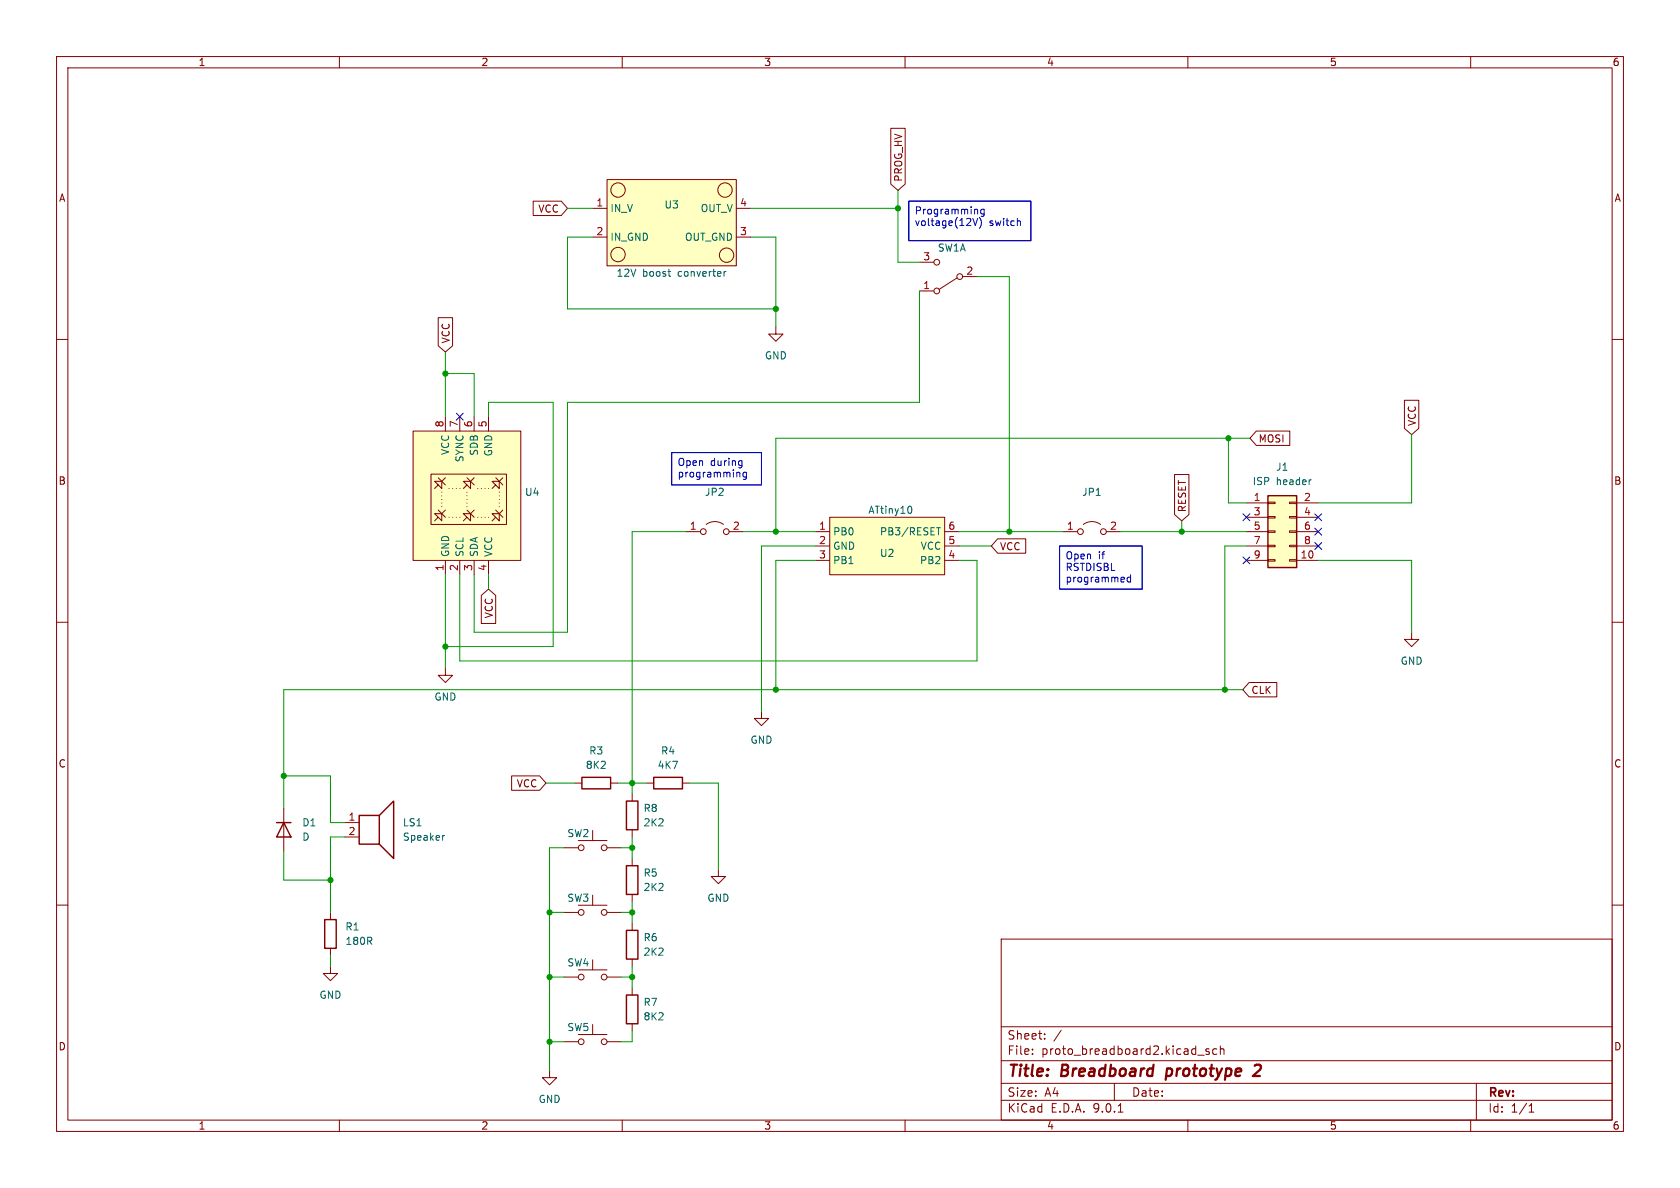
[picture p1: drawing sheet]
<svg xmlns="http://www.w3.org/2000/svg" width="297mm" height="210mm" viewBox="0 0 297 210" stroke-linecap="round" stroke-linejoin="round" font-family="sans-serif">
<g fill="none" stroke="#840000" stroke-width=".18">
<path d="M10 10h277v190h-277zM12 12h273v186h-273zM60 10v2M110 10v2M160 10v2M210 10v2M260 10v2M10 60h2M285 60h2M10 110h2M78.7 118.1v1.3h1.3l-1.3 1.3-1.2-1.3h1.2M285 110h2"/>
<path d="M10 160h2M58.4 161.3v1.3M58.4 167.6v1.3M111.8 174.6v1.3M177 166h108v32h-108zM285 160h2M60 198v2M110 198v2M111.8 181v1.2M160 198v2M177 194.5h108M177 191.5h108"/>
<path d="M177 187.5h108M177 181.5h108M182.5 186.3v.1M182.5 185.5v.1M184.7 183.6v.1M184.7 182.8v.1M187.6 182.1l-1.3 2M197 191.5v3M197.7 196.6h.8M210 198v2M211.7 186.5h1.2M213.7 185.5l-.3-.1-.2 .2v.2l.5 .2v.3h-.5"/>
<path d="M215.1 185.5l-.4-.1-.3 .3v.4l.1 .2h.6M215.7 185.5l.3-.1 .3 .1 .1 .9M215.7 184.9v1.5M260 198v2M261 191.5v6.5M270.3 196.6h.9M270.3 195.5l.4-.4v1.5"/>
</g>
<path d="M206.3 188.9l-.2 2M221.8 188.4l.3-.2h.5a.45 .45 0 0 1 .3 .6l-.1 .3-1.3 1.1h1.2" fill="none" stroke="#840000" stroke-width=".4"/>
<path d="M57.4 162.6h2v5h-2zM110.7 175.9h2.1v5.1h-2.1z" fill="none" stroke="#840000" stroke-width=".25"/>
<path d="M107.3 31.8h22.9v15.2h-22.9z" fill="#ffffc2"/>
<g fill="none" stroke="#840000" stroke-width=".18">
<path d="M104.8 36.8h2.5M107.3 31.8h22.9v15.2h-22.9zM130.2 36.8h2.5M104.8 41.9h2.5M130.2 41.9h2.5M99.7 149.9h2.5M102.2 148.6h5.1M104.8 146.8v1.8M104.8 158.2v1.8M107.3 149.9h2.6M99.7 161.3h2.5M102.2 160h5.1"/>
<path d="M107.3 161.3h2.6"/>
<circle cx="109.3" cy="33.6" r="1.27"/>
<circle cx="128.2" cy="33.6" r="1.27"/>
<circle cx="109.3" cy="45" r="1.27"/>
<circle cx="128.5" cy="45.1" r="1.27"/>
<circle cx="102.7" cy="149.9" r=".51"/>
<circle cx="106.8" cy="149.9" r=".51"/>
<circle cx="102.7" cy="161.3" r=".51"/>
<circle cx="106.8" cy="161.3" r=".51"/>
</g>
<path d="M118.1 48h.5M118.4 48.8h.2M128 48v.8M128.4 48l-.4 .2" fill="none" stroke="#006464" stroke-width=".18"/>
<path d="M146.7 91.4h20.3v10.2h-20.3z" fill="#ffffc2"/>
<g fill="none" stroke="#840000" stroke-width=".18">
<path d="M162.6 51.4h2.5M162.6 46.4h2.5M169.2 49.1l-3.2 2.1M170.2 48.9h2.5M144.1 94h2.6M144.1 96.5h2.6M144.1 99.1h2.6M146.7 91.4h20.3v10.2h-20.3zM167 94h2.5M167 96.5h2.5M167 99.1h2.5M188 94h2.5"/>
<path d="M191.5 92.7a2.54 2.54 0 0 1 3.1 0M195.6 94h2.5M249.6 111.8v1.2h1.2l-1.2 1.3-1.3-1.3h1.3M61 145.4h2.5M61 148h2.5M97.2 189.2v1.3h1.2l-1.2 1.3-1.3-1.3h1.3"/>
<circle cx="165.6" cy="46.4" r=".51"/>
<circle cx="165.6" cy="51.4" r=".51"/>
<circle cx="169.7" cy="48.9" r=".51"/>
<circle cx="191" cy="94" r=".51"/>
<circle cx="195.1" cy="94" r=".51"/>
</g>
<path d="M160.9 89.5a.79 .79 0 0 1 0 1.2M165.6 93.3h.7M165.9 93.3v1.3M78.6 147.7l-.3 .1" fill="none" stroke="#006464" stroke-width=".18"/>
<path d="M63.5 144.1h3.6v5.1h-3.6zM67.1 144.1l2.5-2.5v10.2l-2.5-2.6" fill="none" stroke="#840000" stroke-width=".25"/>
<path d="M224.2 87.6h5v12.7h-5z" fill="#ffffc2"/>
<path d="M224.2 87.6h5v12.7h-5zM48.9 145.4h2.5M50.2 145.4l1.2 2.6h-2.5z" fill="none" stroke="#840000" stroke-width=".25"/>
<g fill="none" stroke="#840000" stroke-width=".18">
<path d="M121.3 94h2.5M124.8 92.7a2.54 2.54 0 0 1 3.1 0M128.9 94h2.5M220.3 88.9h3.9M220.3 91.4h3.9M220.3 94h3.9M220.3 96.5h3.9M220.3 99.1h3.9M224.2 88.8h1.2v.2h-1.2zM224.2 91.3h1.2v.3h-1.2zM224.2 93.9h1.2v.2h-1.2zM224.2 96.4h1.2v.2h-1.2z"/>
<path d="M224.2 98.9h1.2v.3h-1.2zM228 88.8h1.2v.2h-1.2zM228 91.3h1.2v.3h-1.2zM228 93.9h1.2v.2h-1.2zM228 96.4h1.2v.2h-1.2zM228 98.9h1.2v.3h-1.2zM229.2 88.9h3.8M229.2 91.4h3.8M229.2 94h3.8M229.2 96.5h3.8M229.2 99.1h3.8M134.6 125.7v1.3h1.3l-1.3 1.3-1.3-1.3h1.3"/>
<path d="M50.2 142.9v7.6"/>
<circle cx="124.3" cy="94" r=".51"/>
<circle cx="128.4" cy="94" r=".51"/>
</g>
<path d="M231.7 84.8h.1" fill="none" stroke="#006464" stroke-width=".18"/>
<path d="M73 76.2h19.1v22.9h-19.1z" fill="#ffffc2"/>
<g fill="none" stroke="#840000" stroke-width=".18">
<path d="M94.3 35.6h4.9l1.1 1.2-1.1 1.3h-4.9zM157.5 22.7h2.5v9.8l-1.3 1.2-1.2-1.2zM77.5 56.2h2.5v4.9l-1.3 1.1-1.2-1.1zM137.2 57.8v1.3h1.2l-1.2 1.2-1.3-1.2h1.3M73 76.2h19.1v22.9h-19.1zM78.7 73.7v2.5M81.3 73.7v2.5M83.8 73.7v2.5M86.4 73.7v2.5M222.1 76.2h5.9v2.5h-5.9l-1.1-1.2zM248.3 70.8h2.5v4.9l-1.2 1.1-1.3-1.1zM76.2 83.8h13.3v8.9h-13.3z"/>
<path d="M77.5 85.7l.6 .7v-1.3h-1.3l.7 .6-.7 .7M77.5 91.4l.6 .7v-1.3h-1.3l.7 .6-.7 .7M77.5 84.5l1.2 1.2M77.5 90.2l1.2 1.2M78.7 84.5l-.6 .6M78.7 90.2l-.6 .6M78.7 99.1v2.5M81.3 99.1v2.5M82.5 85.7l.7 .7v-1.3h-1.3l.6 .6-.6 .7M82.5 91.4l.7 .7v-1.3h-1.3l.6 .6-.6 .7M82.5 84.5l1.3 1.2M82.5 90.2l1.3 1.2"/>
<path d="M83.8 84.5l-.6 .6M83.8 90.2l-.6 .6M83.8 99.1v2.5M86.4 99.1v2.5M87.6 85.7l.7 .7v-1.3h-1.3l.6 .6-.6 .7M87.6 91.4l.7 .7v-1.3h-1.3l.6 .6-.6 .7M87.6 84.5l1.3 1.2M87.6 90.2l1.3 1.2M88.9 84.5l-.6 .6M88.9 90.2l-.6 .6M176.4 95.2h4.9v2.6h-4.9l-1.1-1.3zM207.6 83.9h2.6v7.1l-1.3 1.1-1.3-1.1z"/>
<path d="M85.1 105.3l1.3-1.2 1.2 1.2v4.9h-2.5zM90.4 137.2h5l1.1 1.2-1.1 1.3h-5zM101.6 138.4h1.3M107.9 138.4h1.3M114.3 138.4h1.3M120.6 138.4h1.3M220.8 120.6h4.9v2.6h-4.9l-1.1-1.3zM111.8 140.3v1.3M111.8 146.7v1.3M111.8 151.8v1.2M111.8 158.1v1.3M127 153.7v1.2h1.3l-1.3 1.3-1.3-1.3h1.3"/>
<path d="M58.4 170.8v1.3h1.3l-1.3 1.3-1.3-1.3h1.3M99.7 172.7h2.5M102.2 171.5h5.1M104.8 169.7v1.8M107.3 172.7h2.6M111.8 163.2v1.3M111.8 169.5v1.3M99.7 184.2h2.5M102.2 182.9h5.1M104.8 181.1v1.8M107.3 184.2h2.6"/>
<circle cx="102.7" cy="172.7" r=".51"/>
<circle cx="106.8" cy="172.7" r=".51"/>
<circle cx="102.7" cy="184.2" r=".51"/>
<circle cx="106.8" cy="184.2" r=".51"/>
</g>
<path d="M78.1 87v3.2M79.4 86.4h2.5M79.4 91.4h2.5M82.5 87v3.2M84.5 86.4h2.5M84.5 91.4h2.5M88.3 87v3.2" fill="none" stroke="#840000" stroke-width=".18" stroke-dasharray="0 .6"/>
<path d="M102.9 137.4h5v2h-5zM115.6 137.4h5v2h-5zM110.7 141.6h2.1v5.1h-2.1zM110.7 153h2.1v5.1h-2.1zM110.7 164.5h2.1v5h-2.1z" fill="none" stroke="#840000" stroke-width=".25"/>
<g fill="none" stroke="#009600" stroke-width=".18">
<path d="M100.3 36.8h4.5M132.7 36.8h26M158.7 33.7v12.7h3.9M104.8 41.9h-4.5v12.7h36.9M132.7 41.9h4.5v15.9M162.6 51.4v19.7h-62.3v40.7h-16.5v-10.2M172.7 48.9h5.7v45.1M78.7 62.2v11.5M78.7 66h5.1v7.7M86.4 73.7v-2.6h11.4v43.2h-19.1M217.2 77.5v11.4h3.1M221 77.5h-83.8v16.5"/>
<path d="M249.6 76.8v12.1h-16.6M121.3 94h-9.5v46.3M131.4 94h12.7M144.1 96.5h-9.5v29.2M144.1 99.1h-6.9v22.8M169.5 94h18.5M169.5 99.1h3.2v17.7h-91.4v-15.2M169.5 96.5h5.8M198.1 94h22.2M208.9 92.1v1.9M220.3 96.5h-3.8v25.4M233 99.1h16.6v12.7"/>
<path d="M78.7 101.6v16.5M86.4 101.6v2.5M50.2 137.2h8.2v8.2h2.6M96.5 138.4h5.1M109.2 138.4h5.1M121.9 138.4h5.1v15.3M219.7 121.9h-169.5v21M50.2 150.5v5.1h8.2M61 148h-2.6v13.3M99.7 149.9h-2.5v39.3M109.9 149.9h1.9M111.8 148v3.8"/>
<path d="M111.8 159.4v3.8M58.4 168.9v1.9M97.2 161.3h2.5M97.2 172.7h2.5M109.9 161.3h1.9M109.9 172.7h1.9M111.8 170.8v3.8M97.2 184.2h2.5M111.8 182.2v2h-1.9"/>
</g>
<path d="M80.7 73.1l1.2 1.2M81.9 73.1l-1.2 1.2M219.7 90.8l1.3 1.2M219.7 98.5l1.3 1.2M221 90.8l-1.3 1.2M221 98.5l-1.3 1.2M232.4 95.9l1.3 1.2M232.4 90.8l1.3 1.2M232.4 93.4l1.3 1.2M233.7 95.9l-1.3 1.2M233.7 90.8l-1.3 1.2M233.7 93.4l-1.3 1.2" fill="none" stroke="#000084" stroke-width=".18"/>
<g fill="none" stroke="#0000c2" stroke-width=".18">
<path d="M160.7 35.6h21.5v6.9h-21.5zM172 38.6l.4 1.3 .4-1.3M172.7 37l.1 .2v.6M173.1 38.4a1.46 1.46 0 0 1 0 2M174 37v1l-.3 .3-.3-.1M174 37h-.4l-.2 .2 .1 .6h.5M180.2 39l.2 .2v.7M118.7 80h15.9v5.7h-15.9zM130.8 83.7v.6M130.8 81.4l.4 .1M131.2 81.4v1.1l-.3 .2M131.2 82.2l-.4 .1"/>
<path d="M132 83.5v1l-.3 .3-.3-.1M132 83.5h-.4l-.3 .2 .2 .6h.5M187.3 96.5h14.6v7.6h-14.6zM199.9 101.6v1.3M199.9 102.1l-.4-.1-.2 .3 .1 .5h.5"/>
</g>
<g fill="#009600" stroke="#009600" stroke-width=".18">
<circle cx="111.8" cy="138.4" r=".46"/>
<circle cx="97.2" cy="172.7" r=".46"/>
<circle cx="111.8" cy="172.7" r=".46"/>
<circle cx="111.8" cy="149.9" r=".46"/>
<circle cx="208.9" cy="94" r=".46"/>
<circle cx="216.5" cy="121.9" r=".46"/>
<circle cx="178.4" cy="94" r=".46"/>
<circle cx="217.2" cy="77.5" r=".46"/>
<circle cx="158.7" cy="36.8" r=".46"/>
<circle cx="137.2" cy="54.6" r=".46"/>
<circle cx="78.7" cy="66" r=".46"/>
<circle cx="50.2" cy="137.2" r=".46"/>
<circle cx="137.2" cy="121.9" r=".46"/>
<circle cx="137.2" cy="94" r=".46"/>
<circle cx="78.7" cy="114.3" r=".46"/>
<circle cx="111.8" cy="161.3" r=".46"/>
<circle cx="58.4" cy="155.6" r=".46"/>
<circle cx="97.2" cy="161.3" r=".46"/>
<circle cx="97.2" cy="184.2" r=".46"/>
</g>
<g font-size="2.8" fill="#840000">
<text x="178" y="190.9">Title:</text>
<text x="187.7" y="190.9">Breadboard</text>
<text x="207" y="190.9">prototype</text>
</g>
<g font-size="2.1" fill="#840000">
<text x="178" y="184">Sheet:</text>
<text x="178" y="186.7">File:</text>
<text x="184.1" y="186.7">proto_breadboard2.kicad_sch</text>
<text x="178" y="196.9">KiCad</text>
<text x="178" y="194.1">Size:</text>
<text x="184.7" y="194.1">A4</text>
<text x="185.7" y="196.9">E.D.A.</text>
<text x="193.3" y="196.9">9.0.1</text>
<text x="200" y="194.1">Date:</text>
<text x="263" y="194.3">Rev:</text>
<text x="263" y="196.9">Id:</text>
<text x="267.1" y="196.9">1/1</text>
</g>
<g font-size="1.8" fill="#840000">
<text x="35" y="11.9">1</text>
<text x="85" y="11.9">2</text>
<text x="135" y="11.9">3</text>
<text x="185" y="11.9">4</text>
<text x="235" y="11.9">5</text>
<text x="285" y="11.9">6</text>
<text x="10.3" y="35.9">A</text>
<text x="159.7" y="32.2" transform="rotate(-90 159.7 32.2)">PROG_HV</text>
<text x="285.3" y="35.9">A</text>
<text x="95.1" y="37.8">VCC</text>
<text x="79.7" y="60.8" transform="rotate(-90 79.7 60.8)">VCC</text>
<text x="250.5" y="75.4" transform="rotate(-90 250.5 75.4)">VCC</text>
<text x="222.4" y="78.4">MOSI</text>
<text x="10.3" y="85.9">B</text>
<text x="285.3" y="85.9">B</text>
<text x="209.9" y="90.6" transform="rotate(-90 209.9 90.6)">RESET</text>
<text x="176.7" y="97.5">VCC</text>
<text x="87.3" y="109.4" transform="rotate(-90 87.3 109.4)">VCC</text>
<text x="221.1" y="122.9">CLK</text>
<text x="10.3" y="135.9">C</text>
<text x="285.3" y="135.9">C</text>
<text x="91.3" y="139.4">VCC</text>
<text x="10.3" y="185.9">D</text>
<text x="285.3" y="185.9">D</text>
<text x="35" y="199.9">1</text>
<text x="85" y="199.9">2</text>
<text x="135" y="199.9">3</text>
<text x="185" y="199.9">4</text>
<text x="235" y="199.9">5</text>
<text x="285" y="199.9">6</text>
</g>
<g font-size="1.8" fill="#a90000">
<text x="105.3" y="36.6">1</text>
<text x="105.3" y="41.7">2</text>
<text x="130.7" y="36.6">4</text>
<text x="130.7" y="41.7">3</text>
<text x="163.1" y="46.1">3</text>
<text x="163.1" y="51.2">1</text>
<text x="170.7" y="48.6">2</text>
<text x="78.5" y="75.6" transform="rotate(-90 78.5 75.6)">8</text>
<text x="81" y="75.6" transform="rotate(-90 81 75.6)">7</text>
<text x="83.6" y="75.6" transform="rotate(-90 83.6 75.6)">6</text>
<text x="86.1" y="75.6" transform="rotate(-90 86.1 75.6)">5</text>
<text x="221.5" y="88.6">1</text>
<text x="230.4" y="88.6">2</text>
<text x="121.8" y="93.7">1</text>
<text x="129.5" y="93.7">2</text>
<text x="144.7" y="93.7">1</text>
<text x="167.6" y="93.7">6</text>
<text x="188.5" y="93.7">1</text>
<text x="196.1" y="93.7">2</text>
<text x="221.5" y="91.2">3</text>
<text x="221.5" y="93.7">5</text>
<text x="230.4" y="91.2">4</text>
<text x="230.4" y="93.7">6</text>
<text x="78.5" y="101" transform="rotate(-90 78.5 101)">1</text>
<text x="81" y="101" transform="rotate(-90 81 101)">2</text>
<text x="83.6" y="101" transform="rotate(-90 83.6 101)">3</text>
<text x="86.1" y="101" transform="rotate(-90 86.1 101)">4</text>
<text x="144.7" y="96.3">2</text>
<text x="144.7" y="98.8">3</text>
<text x="167.6" y="96.3">5</text>
<text x="167.6" y="98.8">4</text>
<text x="221.5" y="96.3">7</text>
<text x="221.5" y="98.8">9</text>
<text x="229.8" y="98.8">10</text>
<text x="230.4" y="96.3">8</text>
<text x="61.5" y="145.2">1</text>
<text x="61.5" y="147.7">2</text>
</g>
<g font-size="1.8" fill="#006464">
<text x="107.8" y="37.7">IN_V</text>
<text x="117.4" y="37.1">U3</text>
<text x="123.8" y="37.7">OUT_V</text>
<text x="107.8" y="42.8">IN_GND</text>
<text x="121" y="42.8">OUT_GND</text>
<text x="165.7" y="44.7">SW1A</text>
<text x="108.9" y="49.1">12V</text>
<text x="113.6" y="49.1">boost</text>
<text x="120" y="49.1">converter</text>
<text x="135.1" y="63.7">GND</text>
<text x="79.6" y="80.5" transform="rotate(-90 79.6 80.5)">VCC</text>
<text x="82.1" y="81.8" transform="rotate(-90 82.1 81.8)">SYNC</text>
<text x="84.7" y="80.7" transform="rotate(-90 84.7 80.7)">SDB</text>
<text x="87.2" y="80.8" transform="rotate(-90 87.2 80.8)">GND</text>
<text x="225.5" y="83.4">J1</text>
<text x="92.7" y="87.9">U4</text>
<text x="124.5" y="87.9">JP2</text>
<text x="191.2" y="87.9">JP1</text>
<text x="221.4" y="86">ISP</text>
<text x="225.6" y="86">header</text>
<text x="147.2" y="94.8">PB0</text>
<text x="153.4" y="91">ATtiny10</text>
<text x="155.5" y="94.8">PB3/RESET</text>
<text x="79.6" y="98.6" transform="rotate(-90 79.6 98.6)">GND</text>
<text x="82.1" y="98.6" transform="rotate(-90 82.1 98.6)">SCL</text>
<text x="84.7" y="98.6" transform="rotate(-90 84.7 98.6)">SDA</text>
<text x="87.2" y="98.6" transform="rotate(-90 87.2 98.6)">VCC</text>
<text x="147.2" y="97.4">GND</text>
<text x="147.2" y="99.9">PB1</text>
<text x="155.5" y="98.7">U2</text>
<text x="162.5" y="99.9">PB2</text>
<text x="162.7" y="97.4">VCC</text>
<text x="247.5" y="117.7">GND</text>
<text x="76.7" y="124.1">GND</text>
<text x="132.6" y="131.7">GND</text>
<text x="103.5" y="136.1">8K2</text>
<text x="104.1" y="133.6">R3</text>
<text x="116.2" y="136.1">4K7</text>
<text x="116.8" y="133.6">R4</text>
<text x="113.7" y="143.7">R8</text>
<text x="53.3" y="146.3">D1</text>
<text x="53.3" y="148.8">D</text>
<text x="71.1" y="146.3">LS1</text>
<text x="71.1" y="148.8">Speaker</text>
<text x="100.2" y="148.2">SW2</text>
<text x="113.7" y="146.3">2K2</text>
<text x="113.7" y="155.2">R5</text>
<text x="100.2" y="159.6">SW3</text>
<text x="113.7" y="157.7">2K2</text>
<text x="125" y="159.6">GND</text>
<text x="61" y="164.7">R1</text>
<text x="61" y="167.2">180R</text>
<text x="113.7" y="166.6">R6</text>
<text x="100.2" y="171">SW4</text>
<text x="113.7" y="169.1">2K2</text>
<text x="56.4" y="176.8">GND</text>
<text x="113.7" y="178">R7</text>
<text x="100.2" y="182.5">SW5</text>
<text x="113.7" y="180.6">8K2</text>
<text x="95.1" y="195.2">GND</text>
</g>
<g font-size="1.8" fill="#0000c2">
<text x="161.6" y="38.2">Programming</text>
<text x="161.6" y="40.3">voltage(12V)</text>
<text x="174.9" y="40.3">switch</text>
<text x="119.7" y="82.7">Open</text>
<text x="125.6" y="82.7">during</text>
<text x="119.7" y="84.7">programming</text>
<text x="188.3" y="99.2">Open</text>
<text x="188.3" y="101.2">RSTDISBL</text>
<text x="194.2" y="99.2">if</text>
<text x="188.3" y="103.3">programmed</text>
</g>
</svg>
